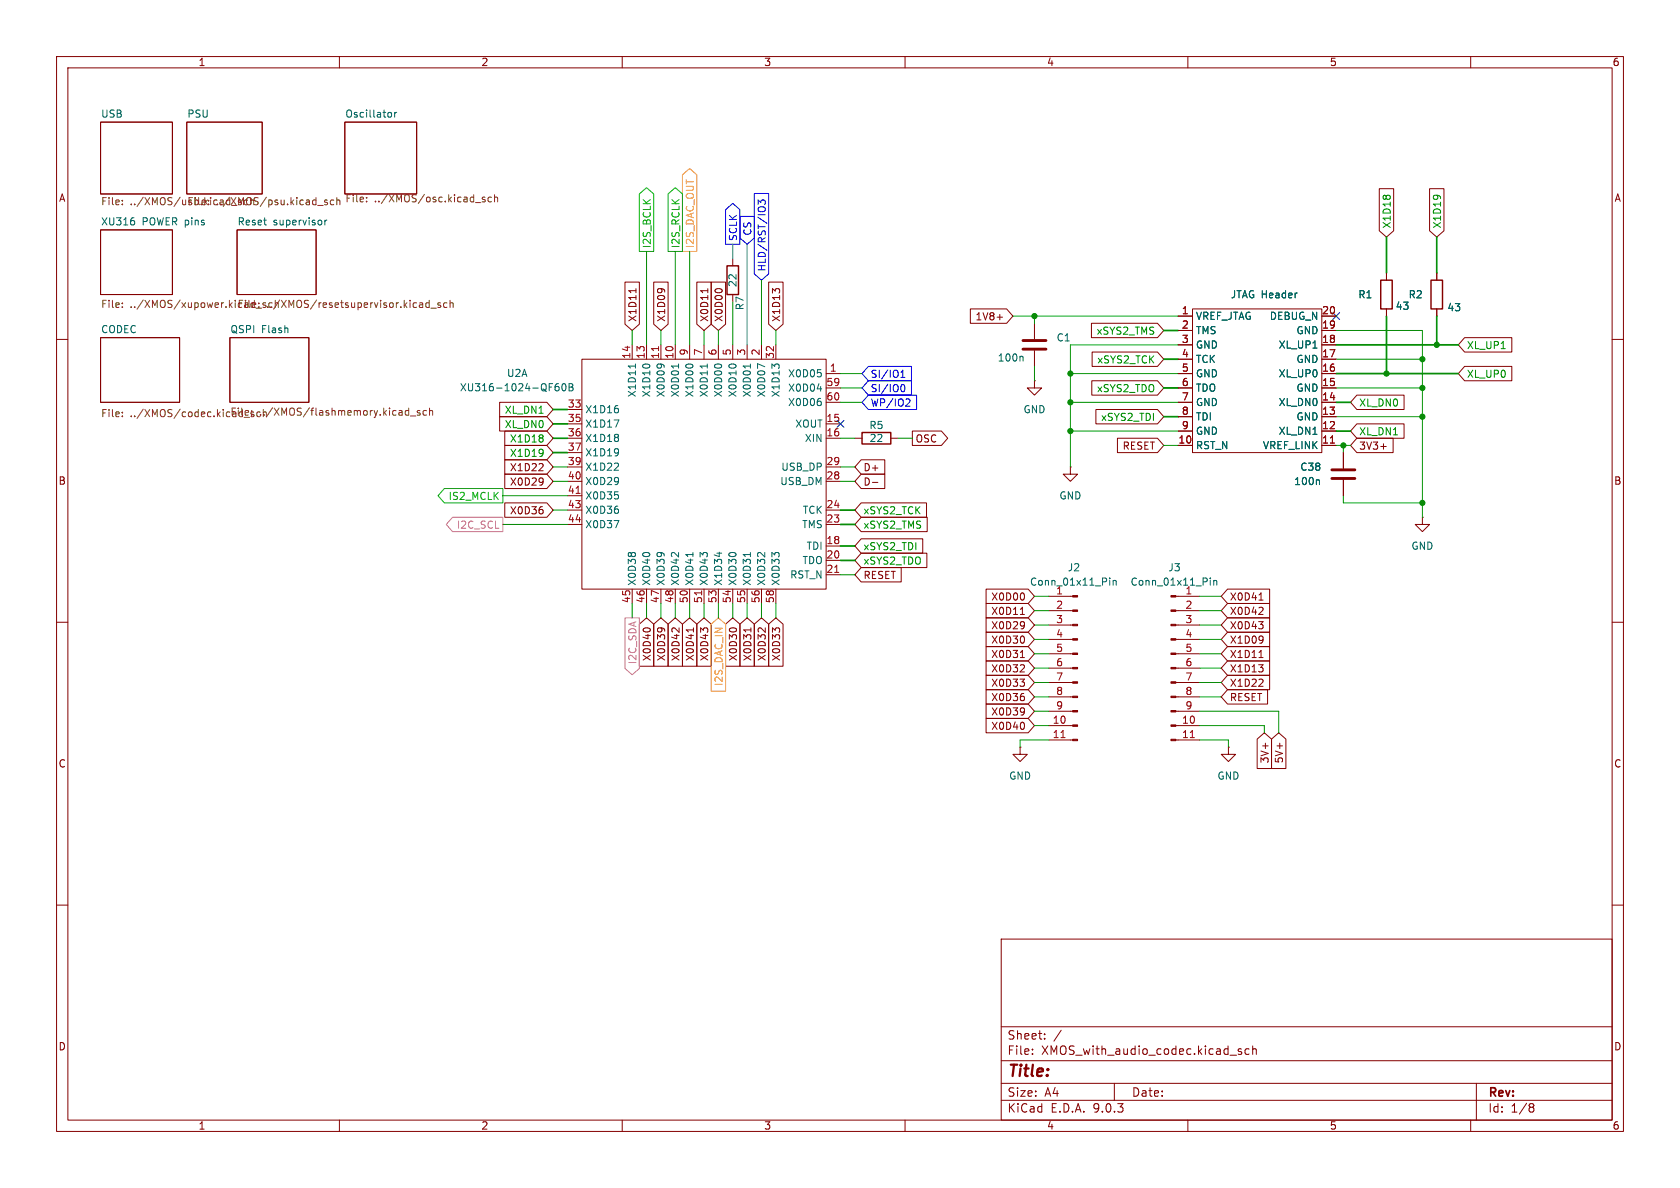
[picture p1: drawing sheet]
<svg xmlns="http://www.w3.org/2000/svg" width="297mm" height="210mm" viewBox="0 0 297 210" stroke-linecap="round" stroke-linejoin="round" font-family="sans-serif">
<g fill="none" stroke="#840000" stroke-width=".18">
<path d="M10 10h277v190h-277zM12 12h273v186h-273zM60 10v2M110 10v2M160 10v2M210 10v2M260 10v2M17.8 21.6h12.7v12.7h-12.7zM33 21.6h13.4v12.7h-13.4zM61 21.6h12.7v12.7h-12.7zM243.8 33.4h2.6v7.4l-1.3 1.1-1.3-1.1zM252.7 33.4h2.6v7.4l-1.3 1.1-1.3-1.1z"/>
<path d="M17.8 40.6h12.7v11.5h-12.7zM17.8 59.7h13.9v11.4h-13.9zM40.6 59.7h14v11.4h-14zM41.9 40.6h14v11.5h-14zM110.5 49.9h2.5v7.4l-1.2 1.1-1.3-1.1zM112.4 51v.8M115.6 49.9h2.5v7.4l-1.3 1.1-1.2-1.1zM116.4 51.1h.8M116.8 51l.1 .1M123.2 49.9h2.5v7.4l-1.2 1.1-1.3-1.1zM125.1 51v.8M125.7 49.9h2.6v7.4l-1.3 1.1-1.3-1.1z"/>
<path d="M126.6 51.1h.8M129.5 45.7v1.3M129.5 52.1v1.2M135.9 49.9h2.5v7.4l-1.2 1.1-1.3-1.1zM137 51.4l-.4-.4v.8M137.2 51.1h.5M171.5 54.6h6.5l1.1 1.3-1.1 1.3h-6.5zM176.3 56.1h.9M182.9 57.2v2.7M193 57.1h11.6l1.1 1.3-1.1 1.3h-11.6zM208.3 55.9h2.5M208.3 58.4h2.5"/>
<path d="M210.8 54.6h22.9v25.4h-22.9zM233.7 55.9h2.5M233.7 58.4h2.5M245.1 48.3v1.2M245.1 54.6v1.3M254 48.3v1.2M254 54.6v1.3M258.9 59.7h8.4v2.5h-8.4l-1.1-1.2zM10 60h2M88.3 73.7h8.4l1.1 1.2-1.1 1.3h-8.4zM88.3 71.1h8.4l1.1 1.3-1.1 1.3h-8.4zM89.2 78.7h7.5l1.1 1.3-1.1 1.3h-7.5z"/>
<path d="M89.2 76.2h7.5l1.1 1.3-1.1 1.2h-7.5zM100.3 72.4h2.6M100.3 74.9h2.6M100.3 77.5h2.6M102.9 63.5h43.1v40.6h-43.1zM111.8 61v2.5M114.3 61v2.5M116.8 61v2.5M119.4 61v2.5M121.9 61v2.5M124.5 61v2.5M127 61v2.5"/>
<path d="M129.5 61v2.5M132.1 61v2.5M134.6 61v2.5M137.2 61v2.5M146 74.9h2.6M146 77.5h2.6M146 66h2.6M146 68.6h2.6M146 71.1h2.6M151.1 77.5h1.3M157.5 77.5h1.2M161.3 76.2h5.1l1.1 1.3-1.1 1.2h-5.1z"/>
<path d="M182.9 67.3v1.3h1.2l-1.2 1.3-1.3-1.3h1.3M182.9 67.3h.1M182.9 62v2.8M193 67.3h11.6l1.1 1.3-1.1 1.3h-11.6zM193.1 62.2h11.5l1.1 1.3-1.1 1.3h-11.5zM193.7 72.4h10.9l1.1 1.3-1.1 1.2h-10.9zM197.5 77.5h7.1l1.1 1.2-1.1 1.3h-7.1zM208.3 66h2.5M208.3 68.6h2.5M208.3 71.1h2.5M208.3 61h2.5M208.3 63.5h2.5"/>
<path d="M208.3 73.7h2.5M208.3 76.2h2.5M208.3 78.7h2.5M233.7 66h2.5M233.7 68.6h2.5M233.7 71.1h2.5M233.7 61h2.5M233.7 63.5h2.5M233.7 73.7h2.5M233.7 76.2h2.5M233.7 78.7h2.5M239.9 74.9h8.3v2.6h-8.3l-1.1-1.3z"/>
<path d="M239.9 77.5h6.4v2.5h-6.4l-1.1-1.3zM239.9 69.8h8.3v2.6h-8.3l-1.1-1.3zM244.1 78.9h1M258.9 64.8h8.4v2.5h-8.4l-1.1-1.3zM285 60h2M89.2 83.8h7.5l1.1 1.3-1.1 1.3h-7.5zM89.2 81.3h7.5l1.1 1.3-1.1 1.2h-7.5zM89.2 88.9h7.5l1.1 1.3-1.1 1.2h-7.5zM95.2 83.2h.8M96 84.6v.9M96 82.1v.4M96 90.2v.5"/>
<path d="M96 85v.2M100.3 80h2.6M100.3 82.6h2.6M100.3 85.1h2.6M100.3 87.6h2.6M100.3 90.2h2.6M100.3 92.7h2.6M146 82.6h2.6M146 85.1h2.6M146 90.2h2.6M146 92.7h2.6M146 96.5h2.6"/>
<path d="M146 99.1h2.6M152.2 95.2h10.9v2.6h-10.9l-1.1-1.3zM152.2 97.8h11.7v2.5h-11.7l-1.1-1.2zM152.2 83.8h4.2v2.6h-4.2l-1.1-1.3zM152.2 88.9h11.6v2.5h-11.6l-1.1-1.2zM152.2 81.3h4.2v2.5h-4.2l-1.1-1.2zM152.2 91.4h11.7v2.6h-11.7l-1.1-1.3zM154.2 85.3h1M189.2 82.6v1.2h1.3l-1.3 1.3-1.2-1.3h1.2M189.2 82.6h.1M237.5 80v2.8M237.5 84.8v2.8"/>
<path d="M251.5 91.4v1.3h1.2l-1.2 1.3-1.3-1.3h1.3M251.5 91.4h.1M10 110h2M111.8 104.1v2.6M113 110.3l1.3-1.1 1.3 1.1v7.5h-2.6zM113.9 111.1h.8M114.3 104.1v2.6M115.6 110.3l1.2-1.1 1.3 1.1v7.5h-2.5zM116.4 111.1h.8M116.8 111l.1 .1M116.8 104.1v2.6M118.1 110.3l1.3-1.1 1.3 1.1v7.5h-2.6z"/>
<path d="M118.9 111.1h.4M119.4 104.1v2.6M120.1 111v.8M120.6 110.3l1.3-1.1 1.3 1.1v7.5h-2.6zM121.9 104.1v2.6M122.6 111v.7M123.2 110.3l1.3-1.1 1.2 1.1v7.5h-2.5zM124.3 111.4l-.4-.4v.8M124.5 104.1v2.6M124.5 111.1h.5M127 104.1v2.6M128.3 110.3l1.2-1.1 1.3 1.1v7.5h-2.5z"/>
<path d="M129.2 111.1h.8M129.5 104.1v2.6M130.8 110.3l1.3-1.1 1.3 1.1v7.5h-2.6zM132.1 104.1v2.6M132.8 111v.7M133.3 110.3l1.3-1.1 1.3 1.1v7.5h-2.6zM134.1 111.1h.5M134.6 104.1v2.6M135.3 111v.8M135.9 110.3l1.3-1.1 1.2 1.1v7.5h-2.5zM137 111.4l-.4-.4v.8M137.2 104.1v2.6"/>
<path d="M137.2 111.1h.5M146 101.6h2.6M152.2 100.3h7.1v2.6h-7.1l-1.1-1.3zM174.3 111.8h7.5l1.1 1.2-1.1 1.3h-7.5zM174.3 116.8h7.5l1.1 1.3-1.1 1.3h-7.5zM174.3 119.4h7.5l1.1 1.3-1.1 1.2h-7.5zM174.3 114.3h7.5l1.1 1.3-1.1 1.2h-7.5zM174.3 104.1h7.5l1.1 1.3-1.1 1.3h-7.5zM174.3 109.2h7.5l1.1 1.3-1.1 1.3h-7.5zM174.3 106.7h7.5l1.1 1.3-1.1 1.2h-7.5zM180.3 118.8h.8M180.4 116.2h.7"/>
<path d="M180.4 108.6h.7M181 112.7v.8M181 105.1v.7M181 110v.9M181 117.6v.5M181.1 110.4l-.1 .2M185.4 105.4h4.2M185.4 108h4.2M185.4 110.5h4.2M185.4 113h4.2M185.4 115.6h4.2M185.4 118.1h4.2"/>
<path d="M207.9 105.4h4.2M207.9 108h4.2M207.9 110.5h4.2M207.9 113h4.2M207.9 115.6h4.2M207.9 118.1h4.2M217 109.2h7.5v2.6h-7.5l-1.1-1.3zM217 114.3h7.5v2.5h-7.5l-1.1-1.2zM217 104.1h7.5v2.6h-7.5l-1.1-1.3zM217 106.7h7.5v2.5h-7.5l-1.1-1.2zM217 111.8h7.5v2.5h-7.5l-1.1-1.3zM217 119.4h7.5v2.5h-7.5l-1.1-1.2z"/>
<path d="M217 116.8h7.5v2.6h-7.5l-1.1-1.3zM222.5 109.9h.8l-.4 .5M222.5 108.6h.8M222.5 117.5h.8l-.4 .5M222.6 116.2h.7M222.6 106.1h.7M223.2 110.5v.5M223.2 107.5v.4M223.2 112.6v.8M223.2 118.1v.6M223.3 113l-.1 .1M285 110h2"/>
<path d="M174.3 121.9h7.5l1.1 1.3-1.1 1.3h-7.5zM174.3 124.5h7.5l1.1 1.2-1.1 1.3h-7.5zM174.3 127h7.5l1.1 1.3-1.1 1.2h-7.5zM180.3 120.1h.8l-.4 .4M180.3 132.1v1.3h1.3l-1.3 1.2-1.2-1.2h1.2M180.3 132.1h.1M181 120.7v.5M181 123.2v.5M181 125.3v.8M181 127.9v.8M181.1 125.7l-.1 .1M185.4 120.7h4.2"/>
<path d="M185.4 123.2h4.2M185.4 125.7h4.2M185.4 128.3h4.2M185.4 130.8h4.2M207.9 120.7h4.2M207.9 123.2h4.2M207.9 125.7h4.2M207.9 128.3h4.2M207.9 130.8h4.2M217 121.9h7.1v2.6h-7.1l-1.1-1.3zM217.2 132.1v1.3h1.2l-1.2 1.2-1.3-1.2h1.3M217.2 132.1h.1"/>
<path d="M222.2 130.7l1.3-1.2 1.3 1.2v5.2h-2.6zM222.5 121.3h.8M223.2 120.2v.4M224.8 130.7l1.3-1.2 1.2 1.2v5.2h-2.5zM10 160h2M177 166h108v32h-108zM285 160h2M60 198v2M110 198v2M160 198v2M177 194.5h108M177 191.5h108"/>
<path d="M177 187.5h108M177 181.5h108M182.5 186.3v.1M182.5 185.5v.1M184.7 183.6v.1M184.7 182.8v.1M187.6 182.1l-1.3 2M197 191.5v3M210 198v2M217.5 186.5h1.1M219.5 185.5l-.4-.1-.2 .2 .1 .2 .5 .2v.3h-.6M220.8 185.5l-.4-.1-.3 .3v.4l.1 .2h.6"/>
<path d="M221.5 185.5l.2-.1 .3 .1 .1 .9M221.5 184.9v1.5M260 198v2M261 191.5v6.5M270.6 195.1l.4 .1 .2 .2-.3 .3M270.6 195.7h.3M270.9 195.7l.2 .2 .1 .4-.2 .2-.4 .1"/>
</g>
<g fill="none" stroke="#006464" stroke-width=".18">
<path d="M68.8 19.9h.3l.1 .2v.5l-.4 .1M69.8 19.9v.8M70.1 19.9l-.3 .2M23.7 39l.1 .2-.1 .5M57.4 38.9v.9M57.8 38.9l-.4 .3M98.7 67.8l-.3 .1a.86 .86 0 0 0 0 1.2l.4-.1v-.5l-.2-.2h-.2l-.3 .2M99.5 67.9l.1-.1a.68 .68 0 0 1 .5 .7 .68 .68 0 0 1-.5 .6l-.1-.1-.2-.4zM100.6 67.8h.4l.3 .3-.3 .3 .3 .1v.3l-.2 .3h-.5zM100.6 68.4h.4M108.6 74.2h.8l-.5 1.3M109.3 72.3v.5"/>
<path d="M109.3 76.9v.3M109.3 77.4v.5M109.3 79.4v.9M109.3 79.9v.1M112.3 64.4v.7M113.9 64.4h.7M116.3 64.4h.8M116.7 64.4h.1M120 64.4v.7M121.5 64.4h.8M125 64.4v.7M126.6 64.4h.7"/>
<path d="M129.1 64.4h.8M132.7 64.4v.7M135.2 64.8l-1.3-.5v.8M137 64.8l-.5-.4v.7M137.1 64.4h.5M144.5 68.7h.8M145.1 66v.5M145.1 71v.6M180.7 63l.2 .2v.6M232.1 61.5h.7M108.6 83.1h.7M108.6 92h.8l-.5 1.3"/>
<path d="M109.3 82v.4M109.3 84.5v.9M109.3 87.5v.6M109.3 90.1v.5M109.3 84.9v.2M111.2 97.7h.3M111.7 97.7h.5M113.9 97.7h.7M116.3 97.7h.8M116.7 97.7h.1M118.8 97.7h.4M120 97.7v.8"/>
<path d="M122.5 97.7v.7M124.3 98.1l-.5-.4v.8M124.4 97.7h.5M127.2 97.6v.8M129.1 97.7h.8M132.7 97.7v.7M134.1 97.7h.4M135.2 97.7v.8M137 98.1l-.5-.4v.8M137.1 97.7h.5M233.1 84.8l.2 .2v.7M196.2 102.2v.1"/>
<path d="M196.2 102.6v.8M196.8 102.6v.8M196.8 102.7l.2-.1 .3 .1v.7M214 102.2v.1M214 102.6v.8M214.6 102.7l.2-.1 .3 .1v.7M214.6 102.6v.8"/>
</g>
<g fill="none" stroke="#725600" stroke-width=".18">
<path d="M21.6 35.4v.1M21.6 36.1v.1M57.9 35.4h-.3l-.2 .1v.2l.5 .1v.3h-.5M59 35.4h-.4l-.2 .2 .1 .5h.5M59.5 35.5l.2-.1h.3l.1 .8M59.5 34.9v1.3M64.8 35.6v.1M64.8 34.9v.1M84 35.8h1M85.7 34.9l-.3-.1-.1 .2v.2l.4 .1v.3h-.4M86.9 34.9l-.4-.1-.2 .3 .1 .5h.5M87.4 35l.2-.2 .3 .1 .1 .8"/>
<path d="M87.4 34.4v1.3M21.6 54.2v.2M21.6 53.6v.1M45.3 54.5h.9M45.8 54.2v.2M45.8 53.6v.1M46.5 54.3l.3 .1M46.8 53.5l-.3 .2v.2h.3M75.9 53.1v1.3M75.9 53.6l-.4-.1-.2 .3 .1 .5h.5M76.2 54.5h.9M77.9 53.6l-.3-.1-.2 .2v.2l.5 .1v.3h-.5"/>
<path d="M79 53.6l-.3-.1-.3 .3 .1 .5h.5M79.6 53.6l.1-.1 .3 .1 .1 .8M79.6 53.1v1.3M21.6 72.9v.1M21.6 73.5v.2M44.4 73.2l.5 .1v.2l-.2 .2-.3-.1M44.4 72.9h.5M44.5 73.3v.1M44.5 72.6v.1M45.5 72.9v.6M71.9 72.6h.3M72.2 72.1v1.3"/>
<path d="M72.2 73.3l-.3 .1M72.6 73.5h.9M74.2 72.6h-.3l-.1 .1v.2l.4 .1v.3h-.4M75.4 72.6h-.4l-.2 .2 .1 .5h.5M75.9 72.7l.2-.1h.3l.1 .8M75.9 72.1v1.3"/>
</g>
<path d="M116.4 61.3v.7M235.2 78.3h.7M101.8 87.2h.8M124 104.4v.8M147.6 101.2h.7M187.6 130.4h.7M210.4 130.4h.8" fill="none" stroke="#a90000" stroke-width=".18"/>
<path d="M128.5 47h2.1v5.1h-2.1zM244.1 49.5h2v5.1h-2zM253 49.5h2v5.1h-2zM152.4 76.5h5.1v2h-5.1z" fill="none" stroke="#840000" stroke-width=".25"/>
<path d="M180.8 60.2h4.1M180.8 61.7h4.1M235.5 83.1h4M235.5 84.6h4" fill="none" stroke="#840000" stroke-width=".51"/>
<g fill="#840000" stroke="#840000" stroke-width=".18">
<path d="M189.6 105.3h.9v.2h-.9z"/>
<path d="M189.6 107.8h.9v.3h-.9z"/>
<path d="M189.6 110.4h.9v.2h-.9z"/>
<path d="M189.6 112.9h.9v.3h-.9z"/>
<path d="M189.6 115.4h.9v.3h-.9z"/>
<path d="M189.6 118h.9v.2h-.9z"/>
<path d="M189.6 120.5h.9v.3h-.9z"/>
<path d="M189.6 123.1h.9v.2h-.9z"/>
<path d="M189.6 125.6h.9v.3h-.9z"/>
<path d="M189.6 128.1h.9v.3h-.9z"/>
<path d="M189.6 130.7h.9v.2h-.9z"/>
<path d="M207 105.3h.9v.2h-.9z"/>
<path d="M207 107.8h.9v.3h-.9z"/>
<path d="M207 110.4h.9v.2h-.9z"/>
<path d="M207 112.9h.9v.3h-.9z"/>
<path d="M207 115.4h.9v.3h-.9z"/>
<path d="M207 118h.9v.2h-.9z"/>
<path d="M207 120.5h.9v.3h-.9z"/>
<path d="M207 123.1h.9v.2h-.9z"/>
<path d="M207 125.6h.9v.3h-.9z"/>
<path d="M207 128.1h.9v.3h-.9z"/>
<path d="M207 130.7h.9v.2h-.9z"/>
</g>
<path d="M128.3 37.1l1.2-1.1 1.3 1.1v6.1h-2.5zM130.8 38.3h2.6v3.8l-1.3 1.1-1.3-1.1zM133.3 34.2h2.6v14.2l-1.3 1.1-1.3-1.1zM134 36.1v-.7l.5 .4 .1-.4h.6l.1 .2-.1 .5M134.1 36.8a.9 .9 0 0 1 1.1 0M153.5 69.8h8.5v2.6h-8.5l-1.1-1.3zM153.5 64.8h7.6v2.5h-7.6l-1.1-1.3zM153.5 67.3h7.6v2.6h-7.6l-1.1-1.3zM159.3 66.7h.7M159.3 65.8l.3-.4v1.3M159.4 68.1l.2-.1a.68 .68 0 0 1 .4 .6 .68 .68 0 0 1-.4 .7l-.2-.2M160.3 70.5l.5 .1 .1 .3-.8 .9h.8" fill="none" stroke="#00f" stroke-width=".18"/>
<path d="M244.6 34.6h.3M245.2 34.6h.5M253.5 34.6h.9M253.9 34.5l.2 .1M96 79.5v.9M96 77v.3M96 77.5v.5M96 80v.1M265.4 61.6h.7" fill="none" stroke="#008400" stroke-width=".18"/>
<path d="M120.6 30.9l1.3-1.1 1.3 1.1v13.6h-2.6zM125.7 110.3l1.3-1.1 1.3 1.1v11.9h-2.6z" fill="none" stroke="#f90" stroke-width=".18"/>
<path d="M113 34.3l1.3-1.1 1.3 1.1v10.2h-2.6zM118.1 34.3l1.3-1.1 1.3 1.1v10.2h-2.6zM78.6 86.4h10.3v2.5h-10.3l-1.2-1.3z" fill="none" stroke="#00c200" stroke-width=".18"/>
<path d="M80 91.4h8.9v2.6h-8.9l-1.1-1.3zM110.5 109.2h2.5v9l-1.2 1.1-1.3-1.1z" fill="none" stroke="#f0f" stroke-width=".18"/>
<g fill="none" stroke="#009600" stroke-width=".18">
<path d="M111.8 58.4v2.6M114.3 44.5v16.5M116.8 58.4v2.6M119.4 44.5v16.5M121.9 44.5v16.5M124.5 58.4v2.6M127 58.4v2.6M129.5 53.3v7.7M134.6 49.5v11.5M137.2 58.4v2.6M179.1 55.9h29.2M182.9 55.9v1.3"/>
<path d="M236.2 58.4h15.3v33M148.6 66h3.8M148.6 68.6h3.8M148.6 77.5h2.5M148.6 71.1h3.8M158.7 77.5h2.6M182.9 64.8v2.5M189.2 66h19.1M189.2 71.1h19.1M189.2 76.2h19.1M205.7 78.7h2.6M208.3 61h-19.1v21.6"/>
<path d="M236.2 68.6h15.3M236.2 73.7h15.3M236.2 78.7h2.6M236.2 63.5h15.3M237.5 78.7v1.3M88.9 92.7h11.4M88.9 87.6h11.4M97.8 90.2h2.5M97.8 82.6h2.5M97.8 85.1h2.5M148.6 82.6h2.5M148.6 85.1h2.5"/>
<path d="M237.5 87.6v1.3h14M111.8 106.7v2.5M114.3 106.7v2.5M116.8 106.7v2.5M119.4 106.7v2.5M121.9 106.7v2.5M124.5 106.7v2.5M127 106.7v2.5M129.5 106.7v2.5M132.1 106.7v2.5M134.6 106.7v2.5M137.2 106.7v2.5"/>
<path d="M148.6 101.6h2.5M182.9 118.1h2.5M182.9 105.4h2.5M182.9 110.5h2.5M182.9 108h2.5M182.9 115.6h2.5M182.9 113h2.5M212.1 118.1h3.8M212.1 105.4h3.8M212.1 110.5h3.8M212.1 108h3.8M212.1 115.6h3.8"/>
<path d="M212.1 113h3.8M182.9 120.7h2.5M182.9 123.2h2.5M182.9 128.3h2.5M182.9 125.7h2.5M185.4 130.8h-5.1v1.3M212.1 120.7h3.8M212.1 123.2h3.8M212.1 130.8h5.1v1.3M212.1 128.3h11.4v1.2M212.1 125.7h14v3.8"/>
</g>
<g fill="none" stroke="#008400" stroke-width=".3">
<path d="M205.7 58.4h2.6M245.1 41.9v6.4M245.1 55.9v10.1M254 41.9v6.4M254 55.9v5.1M97.8 74.9h2.5M97.8 72.4h2.5M97.8 77.5h2.5M205.7 73.7h2.6M205.7 63.5h2.6M205.7 68.6h2.6M236.2 66h21.6"/>
<path d="M236.2 61h21.6M236.2 76.2h2.6M236.2 71.1h2.6M97.8 80h2.5M148.6 99.1h2.5M148.6 96.5h2.5M148.6 92.7h2.5M148.6 90.2h2.5"/>
</g>
<path d="M129.5 43.2v2.5M132.1 43.2v17.8" fill="none" stroke="#00c2c2" stroke-width=".18"/>
<path d="M235.6 55.3l1.2 1.2M236.8 55.3l-1.2 1.2M148 74.3l1.2 1.2M149.2 74.3l-1.2 1.2" fill="none" stroke="#000084" stroke-width=".18"/>
<g fill="#008400" stroke="#008400" stroke-width=".18">
<circle cx="245.1" cy="66" r=".46"/>
<circle cx="254" cy="61" r=".46"/>
</g>
<g fill="#009600" stroke="#009600" stroke-width=".18">
<circle cx="237.5" cy="78.7" r=".46"/>
<circle cx="251.5" cy="63.5" r=".46"/>
<circle cx="251.5" cy="68.6" r=".46"/>
<circle cx="251.5" cy="73.7" r=".46"/>
<circle cx="251.5" cy="88.9" r=".46"/>
<circle cx="182.9" cy="55.9" r=".46"/>
<circle cx="189.2" cy="66" r=".46"/>
<circle cx="189.2" cy="71.1" r=".46"/>
<circle cx="189.2" cy="76.2" r=".46"/>
</g>
<text font-size="2.8" fill="#840000" x="178" y="190.9">Title:</text>
<g font-size="2.1" fill="#840000">
<text x="178" y="184">Sheet:</text>
<text x="178" y="186.7">File:</text>
<text x="184.1" y="186.7">XMOS_with_audio_codec.kicad_sch</text>
<text x="178" y="196.9">KiCad</text>
<text x="178" y="194.1">Size:</text>
<text x="184.7" y="194.1">A4</text>
<text x="185.7" y="196.9">E.D.A.</text>
<text x="193.3" y="196.9">9.0.3</text>
<text x="200" y="194.1">Date:</text>
<text x="263" y="194.3">Rev:</text>
<text x="263" y="196.9">Id:</text>
<text x="267.1" y="196.9">1/8</text>
</g>
<g font-size="1.8" fill="#840000">
<text x="35" y="11.9">1</text>
<text x="85" y="11.9">2</text>
<text x="135" y="11.9">3</text>
<text x="185" y="11.9">4</text>
<text x="235" y="11.9">5</text>
<text x="285" y="11.9">6</text>
<text x="10.3" y="35.9">A</text>
<text x="285.3" y="35.9">A</text>
<text x="112.7" y="57" transform="rotate(-90 112.7 57)">X1D11</text>
<text x="117.8" y="57" transform="rotate(-90 117.8 57)">X1D09</text>
<text x="125.4" y="57" transform="rotate(-90 125.4 57)">X0D11</text>
<text x="128" y="57" transform="rotate(-90 128 57)">X0D00</text>
<text x="138.1" y="57" transform="rotate(-90 138.1 57)">X1D13</text>
<text x="172.4" y="56.8">1V8+</text>
<text x="90.1" y="83.5">X1D22</text>
<text x="152.6" y="83.5">D+</text>
<text x="161.8" y="78.4">OSC</text>
<text x="198.4" y="79.7">RESET</text>
<text x="240.2" y="79.7">3V3+</text>
<text x="10.3" y="85.9">B</text>
<text x="90.1" y="86">X0D29</text>
<text x="152.6" y="86">D-</text>
<text x="285.3" y="85.9">B</text>
<text x="90.1" y="91.1">X0D36</text>
<text x="152.6" y="102.6">RESET</text>
<text x="175.1" y="106.4">X0D00</text>
<text x="217.3" y="106.4">X0D41</text>
<text x="175.1" y="114">X0D30</text>
<text x="175.1" y="111.4">X0D29</text>
<text x="175.1" y="108.9">X0D11</text>
<text x="217.3" y="111.4">X0D43</text>
<text x="217.3" y="108.9">X0D42</text>
<text x="217.3" y="114">X1D09</text>
<text x="115.3" y="117" transform="rotate(-90 115.3 117)">X0D40</text>
<text x="117.8" y="117" transform="rotate(-90 117.8 117)">X0D39</text>
<text x="120.3" y="117" transform="rotate(-90 120.3 117)">X0D42</text>
<text x="122.9" y="117" transform="rotate(-90 122.9 117)">X0D41</text>
<text x="125.4" y="117" transform="rotate(-90 125.4 117)">X0D43</text>
<text x="130.5" y="117" transform="rotate(-90 130.5 117)">X0D30</text>
<text x="133" y="117" transform="rotate(-90 133 117)">X0D31</text>
<text x="135.6" y="117" transform="rotate(-90 135.6 117)">X0D32</text>
<text x="138.1" y="117" transform="rotate(-90 138.1 117)">X0D33</text>
<text x="175.1" y="119.1">X0D32</text>
<text x="175.1" y="116.5">X0D31</text>
<text x="217.3" y="116.5">X1D11</text>
<text x="217.3" y="119.1">X1D13</text>
<text x="175.1" y="121.6">X0D33</text>
<text x="175.1" y="124.1">X0D36</text>
<text x="217.3" y="121.6">X1D22</text>
<text x="217.3" y="124.1">RESET</text>
<text x="175.1" y="126.7">X0D39</text>
<text x="175.1" y="129.2">X0D40</text>
<text x="10.3" y="135.9">C</text>
<text x="224.5" y="135" transform="rotate(-90 224.5 135)">3V+</text>
<text x="227" y="135" transform="rotate(-90 227 135)">5V+</text>
<text x="285.3" y="135.9">C</text>
<text x="10.3" y="185.9">D</text>
<text x="285.3" y="185.9">D</text>
<text x="35" y="199.9">1</text>
<text x="85" y="199.9">2</text>
<text x="135" y="199.9">3</text>
<text x="185" y="199.9">4</text>
<text x="235" y="199.9">5</text>
<text x="285" y="199.9">6</text>
</g>
<g font-size="1.8" fill="#006464">
<text x="17.8" y="20.9">USB</text>
<text x="33" y="20.9">PSU</text>
<text x="61" y="20.9">Oscillator</text>
<text x="17.8" y="39.9">XU316</text>
<text x="25.1" y="39.9">POWER pins</text>
<text x="41.9" y="39.9">Reset</text>
<text x="48.3" y="39.9">supervisor</text>
<text x="130.4" y="50.8" transform="rotate(-90 130.4 50.8)">22</text>
<text x="217.5" y="52.9">JTAG Header</text>
<text x="240" y="52.9">R1</text>
<text x="248.9" y="52.9">R2</text>
<text x="17.8" y="59">CODEC</text>
<text x="40.6" y="59">QSPI</text>
<text x="46.2" y="59">Flash</text>
<text x="131.7" y="54.9" transform="rotate(-90 131.7 54.9)">R7</text>
<text x="211.3" y="56.7">VREF_JTAG</text>
<text x="211.3" y="59.3">TMS</text>
<text x="224.4" y="56.7">DEBUG_N</text>
<text x="229.1" y="59.3">GND</text>
<text x="246.6" y="55">43</text>
<text x="255.8" y="55.2">43</text>
<text x="176.3" y="64.1">100n</text>
<text x="186.7" y="60.6">C1</text>
<text x="211.3" y="61.8">GND</text>
<text x="211.3" y="64.4">TCK</text>
<text x="226" y="61.8">XL_UP1</text>
<text x="229.1" y="64.4">GND</text>
<text x="81.2" y="69.4">XU316-1024-QF60B</text>
<text x="89.5" y="66.8">U2A</text>
<text x="112.6" y="70.3" transform="rotate(-90 112.6 70.3)">X1D11</text>
<text x="115.2" y="70.3" transform="rotate(-90 115.2 70.3)">X1D10</text>
<text x="117.7" y="70.3" transform="rotate(-90 117.7 70.3)">X0D09</text>
<text x="120.2" y="70.3" transform="rotate(-90 120.2 70.3)">X0D01</text>
<text x="122.8" y="70.3" transform="rotate(-90 122.8 70.3)">X1D00</text>
<text x="125.3" y="70.3" transform="rotate(-90 125.3 70.3)">X0D11</text>
<text x="127.9" y="70.3" transform="rotate(-90 127.9 70.3)">X0D00</text>
<text x="130.4" y="70.3" transform="rotate(-90 130.4 70.3)">X0D10</text>
<text x="132.9" y="70.3" transform="rotate(-90 132.9 70.3)">X0D01</text>
<text x="135.5" y="70.3" transform="rotate(-90 135.5 70.3)">X0D07</text>
<text x="138" y="70.3" transform="rotate(-90 138 70.3)">X1D13</text>
<text x="139.2" y="66.9">X0D05</text>
<text x="139.2" y="69.4">X0D04</text>
<text x="139.2" y="72">X0D06</text>
<text x="211.3" y="66.9">GND</text>
<text x="211.3" y="69.4">TDO</text>
<text x="211.3" y="72">GND</text>
<text x="226" y="66.9">XL_UP0</text>
<text x="226" y="72">XL_DN0</text>
<text x="229.1" y="69.4">GND</text>
<text x="103.4" y="73.3">X1D16</text>
<text x="103.4" y="75.8">X1D17</text>
<text x="140.5" y="75.8">XOUT</text>
<text x="153.6" y="76">R5</text>
<text x="180.8" y="73.3">GND</text>
<text x="211.3" y="74.5">TDI</text>
<text x="211.3" y="77.1">GND</text>
<text x="226" y="77.1">XL_DN1</text>
<text x="229.1" y="74.5">GND</text>
<text x="103.4" y="78.3">X1D18</text>
<text x="103.4" y="80.9">X1D19</text>
<text x="103.4" y="83.4">X1D22</text>
<text x="138" y="83.4">USB_DP</text>
<text x="142.2" y="78.3">XIN</text>
<text x="153.6" y="78.3">22</text>
<text x="211.3" y="79.6">RST_N</text>
<text x="223.2" y="79.6">VREF_LINK</text>
<text x="229.8" y="83.4">C38</text>
<text x="103.4" y="86">X0D29</text>
<text x="103.4" y="88.5">X0D35</text>
<text x="137.8" y="86">USB_DM</text>
<text x="187.2" y="88.5">GND</text>
<text x="228.7" y="86">100n</text>
<text x="103.4" y="91">X0D36</text>
<text x="103.4" y="93.6">X0D37</text>
<text x="141.7" y="93.6">TMS</text>
<text x="141.8" y="91">TCK</text>
<text x="141.8" y="99.9">TDO</text>
<text x="142.5" y="97.4">TDI</text>
<text x="188.7" y="101.2">J2</text>
<text x="206.5" y="101.2">J3</text>
<text x="249.4" y="97.4">GND</text>
<text x="112.6" y="103.6" transform="rotate(-90 112.6 103.6)">X0D38</text>
<text x="115.2" y="103.6" transform="rotate(-90 115.2 103.6)">X0D40</text>
<text x="117.7" y="103.6" transform="rotate(-90 117.7 103.6)">X0D39</text>
<text x="120.2" y="103.6" transform="rotate(-90 120.2 103.6)">X0D42</text>
<text x="122.8" y="103.6" transform="rotate(-90 122.8 103.6)">X0D41</text>
<text x="125.3" y="103.6" transform="rotate(-90 125.3 103.6)">X0D43</text>
<text x="127.9" y="103.6" transform="rotate(-90 127.9 103.6)">X1D34</text>
<text x="130.4" y="103.6" transform="rotate(-90 130.4 103.6)">X0D30</text>
<text x="132.9" y="103.6" transform="rotate(-90 132.9 103.6)">X0D31</text>
<text x="135.5" y="103.6" transform="rotate(-90 135.5 103.6)">X0D32</text>
<text x="138" y="103.6" transform="rotate(-90 138 103.6)">X0D33</text>
<text x="139.6" y="102.5">RST_N</text>
<text x="182" y="103.7">Conn_01x11_Pin</text>
<text x="186.6" y="105.2">1</text>
<text x="199.8" y="103.7">Conn_01x11_Pin</text>
<text x="209.5" y="105.2">1</text>
<text x="178.3" y="138">GND</text>
<text x="215.1" y="138">GND</text>
</g>
<g font-size="1.8" fill="#725600">
<text x="17.8" y="36.6">File:</text>
<text x="23" y="36.6">../XMOS/usb.kicad_sch</text>
<text x="33" y="36.6">File:</text>
<text x="38.2" y="36.6">../XMOS/psu.kicad_sch</text>
<text x="61" y="36.1">File:</text>
<text x="66.2" y="36.1">../XMOS/osc.kicad_sch</text>
<text x="17.8" y="54.8">File:</text>
<text x="23" y="54.8">../XMOS/xupower.kicad_sch</text>
<text x="41.9" y="54.8">File:</text>
<text x="47.1" y="54.8">../XMOS/resetsupervisor.kicad_sch</text>
<text x="17.8" y="74.1">File:</text>
<text x="23" y="74.1">../XMOS/codec.kicad_sch</text>
<text x="40.6" y="73.8">File:</text>
<text x="45.9" y="73.8">../XMOS/flashmemory.kicad_sch</text>
</g>
<g font-size="1.8" fill="#00f">
<text x="133" y="41.8" transform="rotate(-90 133 41.8)">CS</text>
<text x="130.5" y="42.7" transform="rotate(-90 130.5 42.7)">SCLK</text>
<text x="135.6" y="48.1" transform="rotate(-90 135.6 48.1)">HLD/RST/IO3</text>
<text x="153.8" y="67">SI/IO1</text>
<text x="153.8" y="69.5">SI/IO0</text>
<text x="153.8" y="72.1">WP/IO2</text>
</g>
<g font-size="1.8" fill="#008400">
<text x="246.1" y="40.5" transform="rotate(-90 246.1 40.5)">X1D18</text>
<text x="255" y="40.5" transform="rotate(-90 255 40.5)">X1D19</text>
<text x="193.8" y="59.4">xSYS2_TMS</text>
<text x="193.9" y="64.5">xSYS2_TCK</text>
<text x="259.2" y="61.9">XL_UP1</text>
<text x="193.8" y="69.5">xSYS2_TDO</text>
<text x="259.2" y="67">XL_UP0</text>
<text x="89.1" y="75.9">XL_DN0</text>
<text x="89.1" y="73.3">XL_DN1</text>
<text x="194.6" y="74.6">xSYS2_TDI</text>
<text x="240.2" y="77.2">XL_DN1</text>
<text x="240.2" y="72.1">XL_DN0</text>
<text x="90.1" y="81">X1D19</text>
<text x="90.1" y="78.4">X1D18</text>
<text x="152.6" y="91.1">xSYS2_TCK</text>
<text x="152.6" y="93.7">xSYS2_TMS</text>
<text x="152.6" y="97.5">xSYS2_TDI</text>
<text x="152.6" y="100">xSYS2_TDO</text>
</g>
<g font-size="1.8" fill="#00c200">
<text x="115.3" y="44" transform="rotate(-90 115.3 44)">I2S_BCLK</text>
<text x="120.3" y="44" transform="rotate(-90 120.3 44)">I2S_RCLK</text>
<text x="79.2" y="88.6">IS2_MCLK</text>
</g>
<g font-size="1.8" fill="#f90">
<text x="122.9" y="44" transform="rotate(-90 122.9 44)">I2S_DAC_OUT</text>
<text x="128" y="121.4" transform="rotate(-90 128 121.4)">I2S_DAC_IN</text>
</g>
<g font-size="1.8" fill="#a90000">
<text x="208.8" y="55.6">1</text>
<text x="208.8" y="58.2">2</text>
<text x="233.6" y="55.6">20</text>
<text x="233.6" y="58.2">19</text>
<text x="111.5" y="63.5" transform="rotate(-90 111.5 63.5)">14</text>
<text x="114" y="63.5" transform="rotate(-90 114 63.5)">13</text>
<text x="116.6" y="63.5" transform="rotate(-90 116.6 63.5)">11</text>
<text x="119.1" y="63.5" transform="rotate(-90 119.1 63.5)">10</text>
<text x="121.7" y="62.9" transform="rotate(-90 121.7 62.9)">9</text>
<text x="124.2" y="62.9" transform="rotate(-90 124.2 62.9)">7</text>
<text x="126.7" y="62.9" transform="rotate(-90 126.7 62.9)">6</text>
<text x="129.3" y="62.9" transform="rotate(-90 129.3 62.9)">5</text>
<text x="131.8" y="62.9" transform="rotate(-90 131.8 62.9)">3</text>
<text x="134.4" y="62.9" transform="rotate(-90 134.4 62.9)">2</text>
<text x="136.9" y="63.5" transform="rotate(-90 136.9 63.5)">32</text>
<text x="146.6" y="65.8">1</text>
<text x="208.8" y="60.7">3</text>
<text x="208.8" y="63.2">4</text>
<text x="208.8" y="65.8">5</text>
<text x="233.6" y="60.7">18</text>
<text x="233.6" y="63.2">17</text>
<text x="233.6" y="65.8">16</text>
<text x="146" y="68.3">59</text>
<text x="146" y="70.9">60</text>
<text x="208.8" y="68.3">6</text>
<text x="208.8" y="70.9">7</text>
<text x="233.6" y="68.3">15</text>
<text x="233.6" y="70.9">14</text>
<text x="100.3" y="72.1">33</text>
<text x="100.3" y="74.7">35</text>
<text x="100.3" y="77.2">36</text>
<text x="146" y="74.7">15</text>
<text x="146" y="77.2">16</text>
<text x="208.8" y="73.4">8</text>
<text x="208.8" y="75.9">9</text>
<text x="233.6" y="73.4">13</text>
<text x="233.6" y="75.9">12</text>
<text x="100.3" y="79.8">37</text>
<text x="100.3" y="82.3">39</text>
<text x="146" y="82.3">29</text>
<text x="208.2" y="78.5">10</text>
<text x="233.6" y="78.5">11</text>
<text x="100.3" y="84.8">40</text>
<text x="100.3" y="87.4">41</text>
<text x="100.3" y="89.9">43</text>
<text x="146" y="84.8">28</text>
<text x="146" y="89.9">24</text>
<text x="100.3" y="92.5">44</text>
<text x="146" y="92.5">23</text>
<text x="146" y="96.3">18</text>
<text x="146" y="98.8">20</text>
<text x="146" y="101.3">21</text>
<text x="111.5" y="106.7" transform="rotate(-90 111.5 106.7)">45</text>
<text x="114" y="106.7" transform="rotate(-90 114 106.7)">46</text>
<text x="116.6" y="106.7" transform="rotate(-90 116.6 106.7)">47</text>
<text x="119.1" y="106.7" transform="rotate(-90 119.1 106.7)">48</text>
<text x="121.7" y="106.7" transform="rotate(-90 121.7 106.7)">50</text>
<text x="124.2" y="106.7" transform="rotate(-90 124.2 106.7)">51</text>
<text x="126.7" y="106.7" transform="rotate(-90 126.7 106.7)">53</text>
<text x="129.3" y="106.7" transform="rotate(-90 129.3 106.7)">54</text>
<text x="131.8" y="106.7" transform="rotate(-90 131.8 106.7)">55</text>
<text x="134.4" y="106.7" transform="rotate(-90 134.4 106.7)">56</text>
<text x="136.9" y="106.7" transform="rotate(-90 136.9 106.7)">58</text>
<text x="186.6" y="107.7">2</text>
<text x="209.5" y="107.7">2</text>
<text x="186.6" y="110.2">3</text>
<text x="186.6" y="112.8">4</text>
<text x="209.5" y="110.2">3</text>
<text x="209.5" y="112.8">4</text>
<text x="186.6" y="115.3">5</text>
<text x="186.6" y="117.9">6</text>
<text x="209.5" y="115.3">5</text>
<text x="209.5" y="117.9">6</text>
<text x="186.6" y="120.4">7</text>
<text x="186.6" y="122.9">8</text>
<text x="186.6" y="125.5">9</text>
<text x="209.5" y="120.4">7</text>
<text x="209.5" y="122.9">8</text>
<text x="209.5" y="125.5">9</text>
<text x="186" y="128">10</text>
<text x="186" y="130.6">11</text>
<text x="208.9" y="128">10</text>
<text x="208.9" y="130.6">11</text>
</g>
<g font-size="1.8" fill="#f0f">
<text x="80.7" y="93.7">I2C_SCL</text>
<text x="112.7" y="117.5" transform="rotate(-90 112.7 117.5)">I2C_SDA</text>
</g>
</svg>
